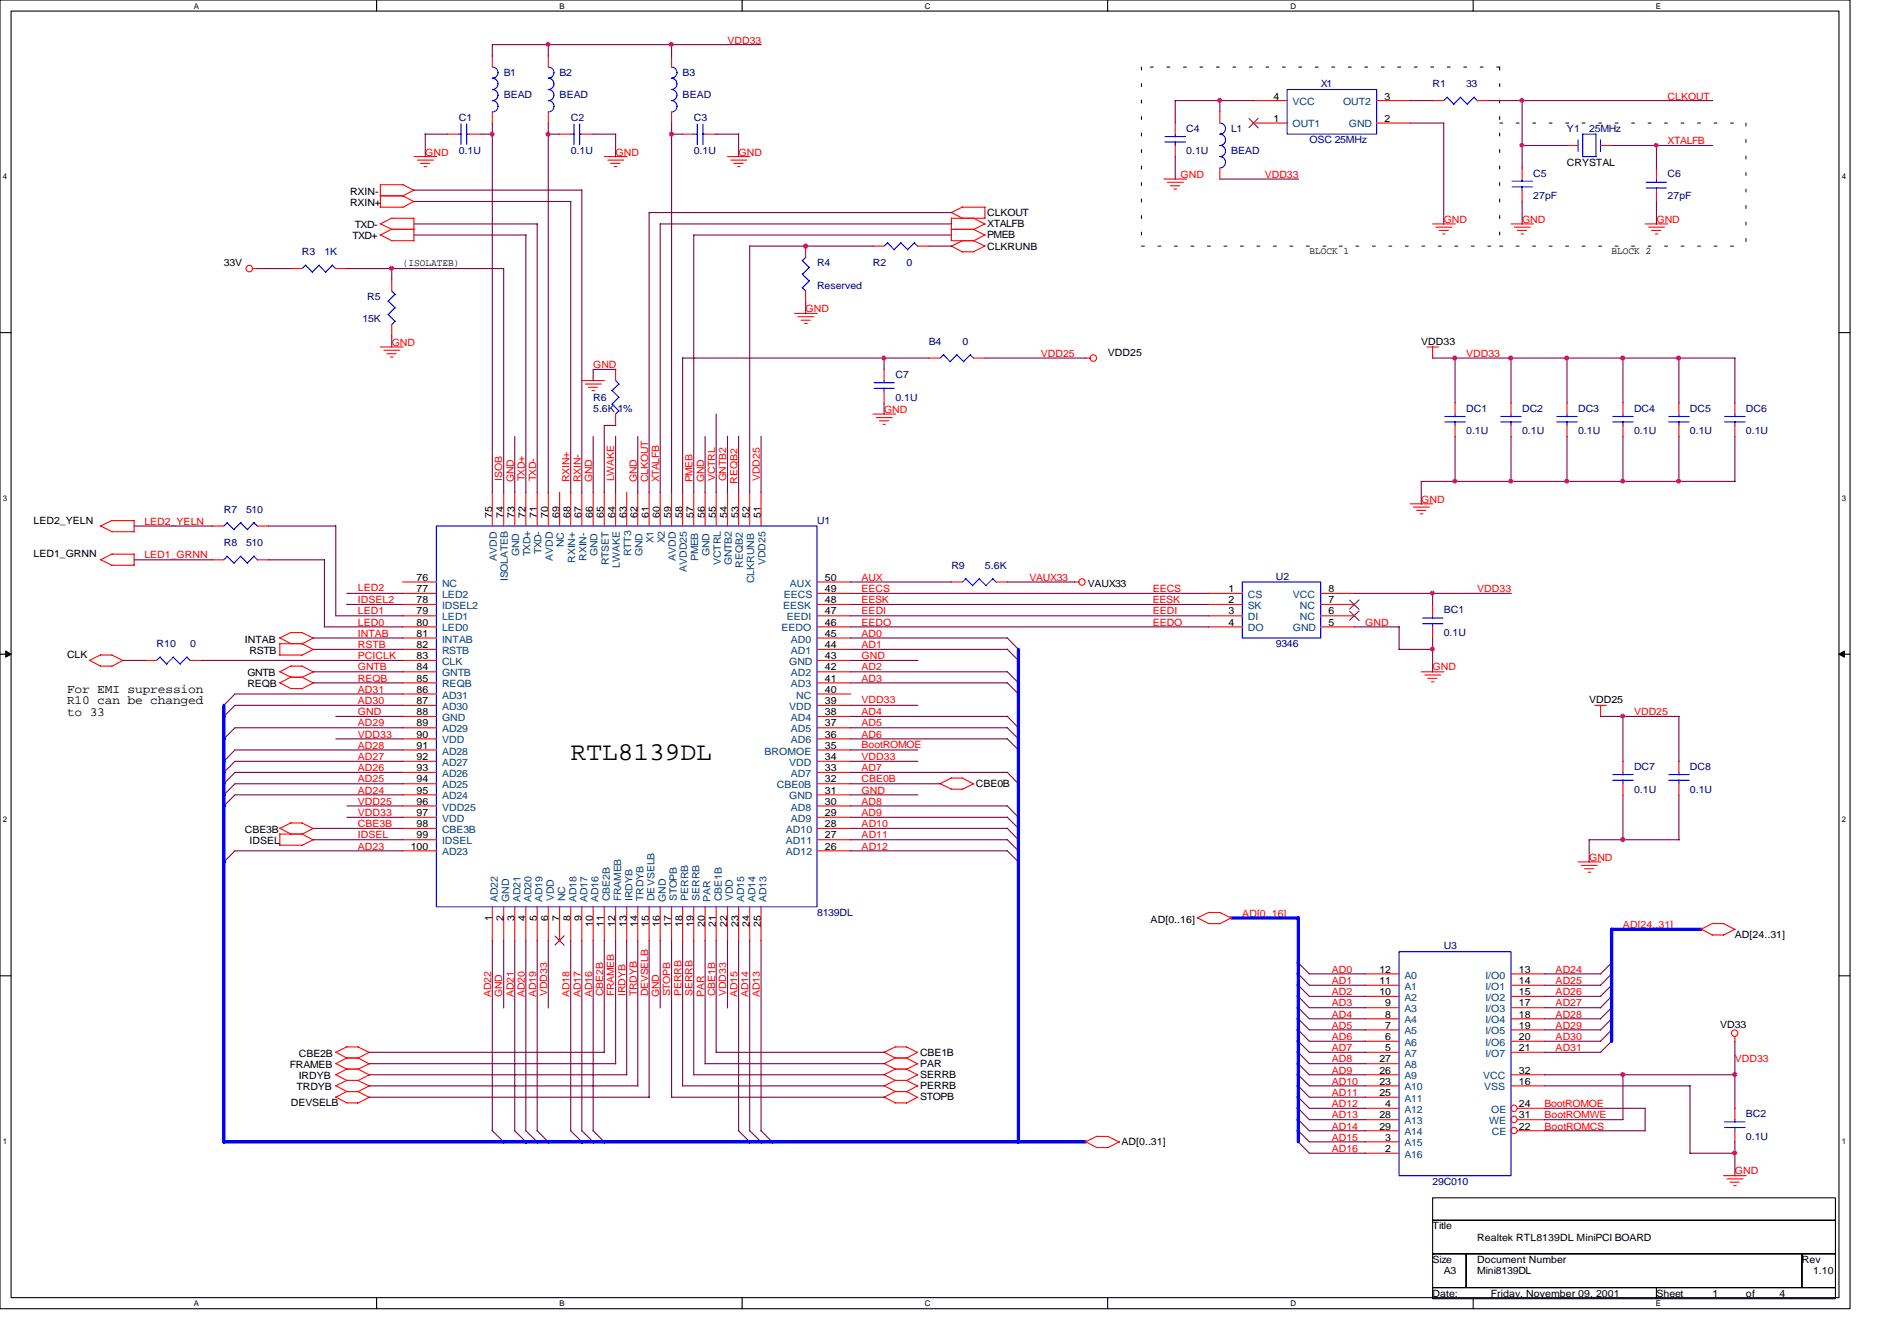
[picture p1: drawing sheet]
<svg xmlns="http://www.w3.org/2000/svg" width="297mm" height="210mm" viewBox="0 0 297 210" stroke-linecap="round" stroke-linejoin="round" font-family="sans-serif">
<path d="M0 0h289.7v204.9h-289.7zM1.7 1.7h286.3v201.4h-286.3z" fill="none" stroke="#000" stroke-width=".17"/>
<g fill="#fff">
<path d="M30.4 .2h.8v1.4h-.8z"/>
<path d="M30.4 203.3h.8v1.4h-.8z"/>
</g>
<path d="M59 0v1.7M59 203.1v1.8" fill="none" stroke="#000" stroke-width=".17"/>
<g fill="#fff">
<path d="M87.6 .2h.8v1.4h-.8z"/>
<path d="M87.6 203.3h.8v1.4h-.8z"/>
</g>
<path d="M116.2 0v1.7M116.2 203.1v1.8" fill="none" stroke="#000" stroke-width=".17"/>
<g fill="#fff">
<path d="M144.8 .2h.9v1.4h-.9z"/>
<path d="M144.8 203.3h.9v1.4h-.9z"/>
</g>
<path d="M173.4 0v1.7M173.4 203.1v1.8" fill="none" stroke="#000" stroke-width=".17"/>
<g fill="#fff">
<path d="M202.1 .2h.8v1.4h-.8z"/>
<path d="M202.1 203.3h.8v1.4h-.8z"/>
</g>
<path d="M230.7 0v1.7M230.7 203.1v1.8" fill="none" stroke="#000" stroke-width=".17"/>
<g fill="#fff">
<path d="M259.3 .2h.8v1.4h-.8z"/>
<path d="M259.3 203.3h.8v1.4h-.8z"/>
<path d="M.5 26.9h.6v1.4h-.6z"/>
<path d="M288.4 26.9h.7v1.4h-.7z"/>
<path d="M.5 77.2h.6v1.4h-.6z"/>
<path d="M288.4 77.2h.7v1.4h-.7z"/>
</g>
<path d="M0 52.1h1.7M288 52.1h1.7" fill="none" stroke="#000" stroke-width=".17"/>
<g fill="#fff">
<path d="M.5 127.6h.6v1.3h-.6z"/>
<path d="M288.4 127.6h.7v1.3h-.7z"/>
</g>
<path d="M0 102.4h1.7M288 102.4h1.7" fill="none" stroke="#000" stroke-width=".17"/>
<g fill="#000" stroke="#000" stroke-width=".16">
<path d="M.9 101.9l.8 .5-.8 .5z" fill-rule="evenodd"/>
<path d="M288 102.4l.8-.5v1z" fill-rule="evenodd"/>
</g>
<g fill="#fff">
<path d="M.5 177.9h.6v1.4h-.6z"/>
<path d="M288.4 177.9h.7v1.4h-.7z"/>
</g>
<path d="M0 152.7h1.7M288 152.7h1.7M224.3 187.5h63.1v3.5h-63.1zM224.3 191h63.1v5.3h-63.1zM224.3 196.3h5.3v5.2h-5.3zM229.6 196.3h52.6v5.2h-52.6zM282.2 196.3h5.2v5.2h-5.2zM224.3 201.5h35.1v1.8h-35.1zM259.4 201.5h28v1.8h-28z" fill="none" stroke="#000" stroke-width=".17"/>
<path d="M178.7 10.5v28.1M234.8 19.3h38.6M234.8 10.5v28.1M234.8 10.5h-56.1M273.4 19.3v19.3M178.7 38.5h56.2M234.8 38.5h38.6" fill="none" stroke="#000" stroke-width=".16" stroke-dasharray=".5 2.1"/>
<g fill="none" stroke="#f00" stroke-width=".17">
<path d="M77.1 8.7v1.8M77.1 17.5v1.8M85.9 8.7v1.8M85.9 17.5v1.8M105.2 8.7v1.8M105.2 17.5v1.8M184 19.2v1.8M191 17.5v1.8M196.2 15.7h5.3M196.2 19.3h5.3M215.6 15.7h5.3M215.6 19.3h5.3"/>
<path d="M224.3 15.7h1.8M231.3 15.7h1.8M59.5 32.4h3.6M59.5 30.6h3.6M59.5 36.7l1.8 1M59.5 35l1.8 .9M59.6 28.9h3.5M59.6 28.9v3.5M61.3 35.9h3.6M61.3 37.7h3.5M61.3 34.2h3.6M61.4 35.9l-1.8 .9"/>
<path d="M61.4 34.1l-1.8 1M63.1 28.9l1.8 .9M63.1 30.6l1.8 1M64.8 24.5h3.6M64.8 29.8l-1.8 .9M64.8 34.2v3.5M64.8 31.5l-1.8 1M65.4 25.1h2.5M65.8 25.6h1.5M66.4 26.1h.4M70.1 21h1.7M73.6 21h1.8"/>
<path d="M87.6 21h1.8M91.1 21h1.8M94.6 24.5h3.6M95.2 25.1h2.5M95.6 25.6h1.5M96.2 26.1h.4M106.8 21h1.8M110.4 21h1.8M113.9 24.5h3.5M114.4 25.1h2.5M114.9 25.6h1.5M115.5 26.1h.4"/>
<path d="M126.2 38.5v1.8M136.7 38.5h1.7M143.7 38.5h1.8M148.9 35.9h3.6M148.9 37.7h3.5M148.9 33.2l1.8 1M149 34.1v3.6M149 34.2h5.2M149 38.5l1.7 1M150.7 32.4h3.6M150.7 39.4h1.8M150.7 37.7l-1.8 .9"/>
<path d="M150.7 32.4l-1.7 .9M152.4 37.6l1.8 .9M152.4 35.9l1.9 .9M152.4 34.2l1.9 .9M154.2 36.8l-1.8 .9M154.2 32.4v1.8M154.2 35.1l-1.8 .8M154.3 38.5l-1.9 .9M182.2 28h3.6M182.8 28.5h2.5M183.3 29.1h1.4M183.8 29.6h.4"/>
<path d="M184 22.8v1.8M191 26.3v1.8M224.3 35.1h3.6M224.8 35.6h2.5M225.3 36.1h1.5M225.9 36.6h.4M236.6 35.1h3.5M237.1 35.6h2.5M237.6 36.1h1.5M238.2 36.6h.3M238.3 26.2v1.8M238.3 29.8v1.8"/>
<path d="M245.3 22.8h1.8M250.6 22.8h1.8M257.6 35.1h3.6M258.1 35.6h2.5M258.6 36.1h1.5M259.2 36.6h.4M259.4 26.2v1.8M259.4 29.8v1.8M39.6 42h.7M45.5 42h1.8M52.6 42h1.8M59.6 54.3h3.5"/>
<path d="M60.1 54.8h2.5M60.6 55.4h1.4M61.1 55.9h.5M61.3 43.8v1.8M61.3 50.8v1.8M91.1 59.6h3.6M96.4 57.8v1.8M124.4 49.1h3.6M124.9 49.6h2.5M125.4 50.1h1.5M126 50.6h.4M126.2 45.6v1.7"/>
<path d="M138.4 57.8v1.8M145.4 56h1.8M152.4 56h1.9M169.9 56h.8M223.4 54.3h1.9M224.3 54.3v1.8M77.1 77v5.3M78.9 77v5.3M80.6 77v5.3M82.3 77v5.3M84.1 77v5.3M85.9 77v5.3"/>
<path d="M87.6 77v5.3M89.4 77v5.3M91.1 77v5.3M91.7 60.1h2.4M92.1 60.6h1.5M92.7 61.1h.4M92.9 77v5.3M94.6 77v5.3M96.4 64.8v1.8M96.4 77v5.3M98.1 77v5.3M99.9 77v5.3"/>
<path d="M101.6 77v5.3M103.4 77v5.3M105.2 77v5.3M106.9 77v5.3M108.6 77v5.3M110.4 77v5.3M112.1 77v5.3M113.9 77v5.3M115.7 77v5.3M117.4 77v5.3M119.2 77v5.3M136.7 64.8h3.6"/>
<path d="M137.2 65.4h2.5M137.7 65.9h1.4M138.3 66.4h.3M138.4 61.3v1.8M220.8 78.9h3.6M221.3 79.4h2.5M221.8 79.9h1.5M227.8 63v1.8M227.8 66.6v1.8M236.6 63v1.8M236.6 66.6v1.8M245.4 63v1.8"/>
<path d="M245.4 66.6v1.8M254.1 63v1.8M254.1 66.6v1.8M262.9 63v1.8M262.9 66.6v1.8M271.7 63v1.8M271.7 66.6v1.8M15.7 82.3l1.8 .9M15.7 87.6l1.8 .9M17.5 83.2h3.5M17.5 88.5h3.5M17.5 81.5h3.5"/>
<path d="M17.5 86.7h3.5M17.6 81.4l-1.9 .9M17.6 86.7l-1.9 .9M21 81.5v1.8M21 86.7v1.8M33.2 82.3h1.9M33.2 87.6h1.9M40.3 82.3h1.8M40.3 87.6h1.8M43.8 99.8l1.8 1M45.6 99h1.7M45.6 99l-1.8 .9"/>
<path d="M47.3 99l1.8 .9M49.1 99.9l-1.9 .9M63 91.1h5.3M63 92.9h5.3M63 94.6h5.3M63 96.4h5.3M63 98.1h5.3M63 99.9h5.3M127.9 91.1h5.3M127.9 92.9h5.3M127.9 94.6h5.3M127.9 96.4h5.3"/>
<path d="M127.9 98.1h5.3M127.9 99.9h5.3M148.9 91.1h1.8M156 91.1h1.8M168.2 91.1h.8M189.2 92.9h5.3M189.2 94.6h5.3M189.2 96.4h5.3M189.2 98.1h5.3M206.8 92.9h5.3M206.8 94.6h5.3M206.8 96.4h5.3"/>
<path d="M206.8 98.1h5.3M222.4 80.4h.4M224.3 94.6v1.8M224.3 98.1v1.8M14 103.3l1.7 1M15.7 104.3h1.8M15.7 102.5h1.9M15.8 102.5l-1.8 .9M17.5 102.5l1.8 .9M19.3 103.4l-1.8 .9M22.7 103.4h1.8M29.8 103.4h1.8"/>
<path d="M43.8 102.5h3.5M43.8 106.8l1.8 1M43.8 105.1l1.8 .9M43.8 100.7v1.8M43.8 100.8h3.5M45.5 106h1.8M45.5 107.8h1.8M45.6 104.3h1.7M45.6 106l-1.8 .9M45.6 104.2l-1.8 1M47.3 100.8l1.8 .9M47.3 106l1.8 .9"/>
<path d="M47.3 104.3l1.8 .9M49.1 101.6l-1.9 1M49.1 106.9l-1.9 .9M49.1 105.2l-1.9 .8M63 105.2h5.3M63 110.4h5.3M63 103.4h5.3M63 101.6h5.3M63 106.9h5.3M63 108.6h5.3M63 112.1h5.3M63 113.9h5.3"/>
<path d="M63 115.7h5.3M63 117.4h5.3M63 119.2h5.3M127.9 105.2h5.3M127.9 110.4h5.3M127.9 103.4h5.3M127.9 101.6h5.3M127.9 106.9h5.3M127.9 108.6h5.3M127.9 112.1h5.3M127.9 113.9h5.3M127.9 115.7h5.3"/>
<path d="M127.9 117.4h5.3M127.9 119.2h5.3M222.5 105.2h3.6M223.1 105.7h2.5M223.6 106.2h1.4M224.2 106.7h.3M249.7 110.4h1.8M250.6 110.4v1.8M254.1 119.1v1.8M262.9 119.1v1.8M43.8 129.6l1.8 1M43.8 132.3h3.5"/>
<path d="M43.8 130.6h3.5M43.8 130.5v1.8M45.6 128.8h1.7M45.6 128.8l-1.8 .9M47.3 128.8l1.8 .9M47.3 130.6l1.8 .9M49.1 129.7l-1.9 .9M49.1 131.4l-1.9 .9M63 133.2h5.3M63 131.4h5.3M63 129.7h5.3M63 127.9h5.3"/>
<path d="M63 126.2h5.3M63 120.9h5.3M63 122.7h5.3M63 124.4h5.3M127.9 133.2h5.3M127.9 131.4h5.3M127.9 129.7h5.3M127.9 127.9h5.3M127.9 126.2h5.3M127.9 120.9h5.3M127.9 122.7h5.3M127.9 124.4h5.3"/>
<path d="M147.2 122.6l1.8 .9M148.9 123.5h1.8M149 121.8h1.7M149 121.8l-1.8 .9M150.7 121.8l1.8 .9M152.4 122.7l-1.7 .9M247.1 134.9h3.6M247.6 135.5h2.5M248.1 136h1.5M248.7 136.5h.4M254.1 122.7v1.8M262.9 122.7v1.8"/>
<path d="M77.1 141.9v5.3M78.9 141.9v5.3M80.6 141.9v5.3M82.3 141.9v5.3M84.1 141.9v5.3M85.9 141.9v5.3M87.6 141.9v5.3M89.4 141.9v5.3M91.1 141.9v5.3M92.9 141.9v5.3M94.6 141.9v5.3M96.4 141.9v5.3"/>
<path d="M98.1 141.9v5.3M99.9 141.9v5.3M101.6 141.9v5.3M103.4 141.9v5.3M105.2 141.9v5.3M106.9 141.9v5.3M108.6 141.9v5.3M110.4 141.9v5.3M112.1 141.9v5.3M113.9 141.9v5.3M115.7 141.9v5.3M117.4 141.9v5.3"/>
<path d="M119.2 141.9v5.3M187.5 143.6l1.8 1M189.2 144.6h1.8M189.3 142.8h1.8M189.3 142.8l-1.8 .9M191 142.8l1.8 .9M192.8 143.7l-1.8 .9M213.7 152.4h5.4M213.7 154.2h5.4M213.7 156h5.4M213.7 157.7h5.4M213.7 159.5h5.4"/>
<path d="M236.6 152.4h5.3M236.6 154.2h5.3M236.6 156h5.3M236.6 157.7h5.3M236.6 159.5h5.3M266.3 145.4l1.8 .9M268.1 146.3h1.8M268.1 144.6h1.8M268.2 144.5l-1.8 1M269.9 144.6l1.8 .9M271.7 145.5l-1.9 .9M52.5 164.7l1.8 .9"/>
<path d="M52.5 169.9l1.8 1M52.5 166.5l1.8 .8M52.5 171.7l1.8 .9M52.5 168.2l1.8 .9M54.3 169.1h1.8M54.3 170.9h1.8M54.3 167.3h1.8M54.3 165.6h1.8M54.3 172.6h1.7M54.3 163.9h1.8M54.4 163.8l-1.8 .9M54.4 169.1l-1.8 .9"/>
<path d="M54.4 165.6l-1.8 .9M54.4 170.8l-1.8 .9M54.4 167.3l-1.8 .9M56 163.9l1.9 .9M56 169.1l1.9 .9M56 165.6l1.9 .9M56 170.9l1.9 .9M56 167.3l1.9 1M57.8 164.7l-1.8 1M57.8 170l-1.8 .9M57.8 166.5l-1.8 .9M57.8 171.7l-1.8 1"/>
<path d="M57.8 168.2l-1.8 1M138.4 169.9l1.8 1M138.4 168.2l1.8 .9M138.4 171.7l1.8 .9M138.4 166.5l1.8 .8M138.4 164.7l1.8 .9M140.2 169.1h1.8M140.2 170.9h1.8M140.2 167.3h1.8M140.2 165.6h1.8M140.2 172.6h1.7M140.2 163.9h1.8"/>
<path d="M140.3 169.1l-1.9 .9M140.3 167.3l-1.9 .9M140.3 170.8l-1.9 .9M140.3 165.6l-1.9 .9M140.3 163.8l-1.9 .9M141.9 169.1l1.8 .9M141.9 167.3l1.8 1M141.9 170.9l1.8 .9M141.9 165.6l1.8 .9M141.9 163.9l1.8 .9M143.7 170l-1.8 .9M143.7 168.2l-1.8 1"/>
<path d="M143.7 171.7l-1.8 1M143.7 166.5l-1.8 .9M143.7 164.7l-1.8 1M169.9 178.7l1.8 .9M171.7 179.6h1.8M171.7 177.9h1.8M171.8 177.8l-1.8 .9M173.5 177.9l1.8 .9M175.3 178.7l-1.9 1M213.7 161.2h5.4M213.7 163h5.4M213.7 164.7h5.4"/>
<path d="M213.7 166.5h5.4M213.7 168.2h5.4M213.7 170h5.4M213.7 171.7h5.4M213.7 173.5h5.4M213.7 175.3h5.4M213.7 177h5.4M213.7 178.7h5.4M236.6 161.2h5.3M236.6 163h5.3M236.6 164.7h5.3M236.6 168.2h5.3"/>
<path d="M236.6 170h5.3M237.6 173.5h4.3M237.6 175.3h4.3M237.6 177h4.3M271.7 162.3v.7M271.7 173.4v1.9M271.7 177v1.8M213.7 180.5h5.4M269.9 184h3.5M270.4 184.5h2.5M270.9 185h1.4M271.4 185.6h.5"/>
<circle cx="39" cy="42" r=".51"/>
<circle cx="171.2" cy="56" r=".51"/>
<circle cx="169.4" cy="91.1" r=".5"/>
<circle cx="237.1" cy="173.5" r=".5"/>
<circle cx="237.1" cy="175.2" r=".5"/>
<circle cx="237.1" cy="177" r=".49"/>
<circle cx="271.6" cy="161.7" r=".51"/>
</g>
<g fill="none" stroke="#00f" stroke-width=".17">
<path d="M72.2 19.4v3.2M73.1 19.4v3.2M77.1 10.5a.87 .87 0 0 1 .9 .9 .87 .87 0 0 1-.9 .8 .89 .89 0 0 1 .9 .9 .89 .89 0 0 1-.9 .9 .87 .87 0 0 1 .9 .9 .87 .87 0 0 1-.9 .8 .89 .89 0 0 1 .9 .9 .89 .89 0 0 1-.9 .9M85.9 10.5a.87 .87 0 0 1 .8 .9 .87 .87 0 0 1-.8 .8 .89 .89 0 0 1 .8 .9 .89 .89 0 0 1-.8 .9 .87 .87 0 0 1 .8 .9 .87 .87 0 0 1-.8 .8 .89 .89 0 0 1 .8 .9 .89 .89 0 0 1-.8 .9M89.9 19.4v3.2M90.8 19.4v3.2M105.2 10.5a.87 .87 0 0 1 .8 .9 .87 .87 0 0 1-.8 .8 .89 .89 0 0 1 .8 .9 .89 .89 0 0 1-.8 .9 .87 .87 0 0 1 .8 .9 .87 .87 0 0 1-.8 .8 .89 .89 0 0 1 .8 .9 .89 .89 0 0 1-.8 .9M109.2 19.4v3.2M110.1 19.4v3.2M191 19.3a.87 .87 0 0 1 .9 .8 .87 .87 0 0 1-.9 .9 .89 .89 0 0 1 .9 .9 .89 .89 0 0 1-.9 .9 .87 .87 0 0 1 .9 .8 .87 .87 0 0 1-.9 .9 .89 .89 0 0 1 .9 .9 .89 .89 0 0 1-.9 .9M201.5 14h14.1v7h-14.1zM226.6 15.2l1.1 1.1"/>
<path d="M226.7 15.2l-.6 .5M228.7 15.2l1.1 1.1M228.7 15.2l-1.1 1.1M230.8 15.2l.6 .6M230.8 15.2l-1.1 1.1M71.8 21h.4M73 21h.6M89.4 21h.5M90.7 21h.4M108.6 21h.6M110 21h.4M139 38l1 1.1"/>
<path d="M139 38l-.6 .5M141.1 38l1.1 1.1M141.1 38l-1.1 1.1M143.2 38l.5 .6M143.2 38l-1.1 1.1M182.4 22.2h3.2M182.4 21.4h3.2M184 21v.4M184 22.2v.6M236.8 29.3h3.1M236.8 28.4h3.1M238.3 28v.4"/>
<path d="M238.3 29.2v.6M247.1 21.9v1.8M247.8 21h2.1M247.8 21v3.6M247.8 24.5h2.1M249.9 21v3.5M250.6 21.9v1.8M257.8 28.5h3.1M257.8 29.4h3.1M259.4 28v.6M259.4 29.4v.4M47.8 41.5l1.1 1.1"/>
<path d="M47.9 41.5l-.6 .5M50 41.5l1 1.1M50 41.5l-1.1 1.1M52 41.5l.6 .6M52.1 41.5l-1.1 1.1M60.8 47.1l1.1 1.1M60.8 49.2l1.1 1.1M61.3 45.6l.6 .5M61.8 46.1l-1.1 1.1M61.8 48.2l-1.1 1.1M61.8 50.3l-.5 .5M96.4 59.6l.5 .6"/>
<path d="M125.6 45l.6 .6M125.6 42.9l1.1 1.1M125.6 40.8l1.1 1.1M126.2 40.3l-.6 .5M126.7 43.9l-1.1 1.1M126.7 41.8l-1.1 1.1M136.9 59.9h3.1M138.4 59.6v.3M147.7 55.5l1.1 1.1M147.8 55.5l-.6 .5M149.8 55.5l1.1 1.1M149.9 55.5l-1.1 1.1"/>
<path d="M151.9 55.5l.6 .6M152 55.5l-1.1 1.1M95.8 61.1l1.1 1.1M95.8 63.2l1.1 1.1M96.9 60.1l-1.1 1.1M96.9 62.2l-1.1 1.1M96.9 64.3l-.5 .6M136.9 60.8h3.1M138.4 60.7v.6M226.2 66h3.2M226.2 65.2h3.2M227.8 64.8v.4"/>
<path d="M227.8 66v.6M235 66h3.2M235 65.2h3.2M236.6 64.8v.4M236.6 66v.6M243.8 66h3.2M243.8 65.2h3.2M245.4 64.8v.4M245.4 66v.6M252.5 66h3.2M252.5 65.2h3.2M254.1 64.8v.4"/>
<path d="M254.1 66v.6M261.3 66h3.2M261.3 65.2h3.2M262.9 64.8v.4M262.9 66v.6M270 66h3.3M270 65.2h3.3M271.7 64.8v.4M271.7 66v.6M35.6 81.8l1.1 1.1M35.6 87.1l1.1 1.1M35.6 81.8l-.5 .5"/>
<path d="M35.6 87l-.5 .6M37.7 81.8l1.1 1.1M37.7 87.1l1.1 1.1M37.7 81.8l-1.1 1.1M37.7 87l-1.1 1.1M39.8 81.8l.5 .6M39.8 87.1l.5 .6M39.8 81.8l-1.1 1.1M39.8 87l-1.1 1.1M68.3 82.3h59.6v59.6h-59.6zM151.2 90.6l1.1 1.1M151.3 90.6l-.6 .5"/>
<path d="M153.3 90.6l1.1 1.1M153.4 90.6l-1.1 1.1M155.4 90.6l.6 .5M155.5 90.6l-1.1 1.1M194.5 91.1h12.3v8.8h-12.3zM222.8 97.6h3.1M222.8 96.7h3.1M224.3 96.4v.4M224.3 97.6v.5M25.1 102.9l1 1.1M25.1 102.8l-.6 .6M27.1 102.9l1.1 1.1"/>
<path d="M27.2 102.8l-1.1 1.1M29.3 102.9l.5 .5M29.3 102.8l-1.1 1.1M252.5 122.1h3.2M252.5 121.2h3.2M254.1 120.9v.4M254.1 122.1v.6M261.3 122.1h3.2M261.3 121.2h3.2M262.9 120.9v.4M262.9 122.1v.6M219.1 149h17.5v35h-17.5z"/>
<path d="M270 176.5h3.3M270 175.6h3.3M271.7 175.3v.3M271.7 176.4v.6"/>
</g>
<path d="M195.6 18.5l1.4 1.5M197 18.5l-1.4 1.5M211.3 93.9l1.5 1.5M211.3 95.7l1.5 1.4M212.8 93.9l-1.5 1.4M212.8 95.6l-1.5 1.5M86.9 146.5l1.4 1.5M88.3 146.5l-1.4 1.4" fill="none" stroke="#804000" stroke-width=".17"/>
<g fill="none" stroke="#800040" stroke-width=".17">
<path d="M77.1 19.3v57.8M85.9 7v1.8M85.9 19.3v57.8M105.2 7v1.8M105.2 19.3v57.8M119.2 7h-42.1v1.8M184 15.7h12.3M184 15.7v3.6M191 15.7v1.8M220.8 15.7h3.6M220.8 19.3h5.3M226.1 19.3v15.8"/>
<path d="M233.1 15.7h35.1M238.3 15.7v10.6M64.8 36.8h17.6M64.8 35.1h19.4M64.8 31.5h24.6M64.8 29.8h26.3M66.5 21h3.6M66.6 21v3.5M75.4 21h1.7M82.3 36.8v40.3M84.1 35.1v42M85.8 21h1.8"/>
<path d="M89.4 31.5v45.6M91.1 29.8v47.3M92.9 21h3.5M96.4 21v3.6M105.1 21h1.8M112.1 21h3.6M115.7 21v3.5M117.3 38.5h19.4M117.4 38.5v38.6M145.5 38.5h3.5M149 36.8h-40.4v40.3M149 33.3h-47.4v43.8"/>
<path d="M149 35.1h-45.6v42M184 24.5v3.6M191 28h12.3M238.3 22.8h7.1M238.3 31.5v3.6M252.3 22.8h15.9M259.4 22.8v3.5M259.4 31.5v3.6M40.3 42h5.3M54.3 42h24.6v35.1M61.3 42v1.9M61.3 52.5v1.8"/>
<path d="M96.4 57.8h-3.5v1.8M106.9 56h38.6M106.9 56v21.1M126.2 47.3v1.8M138.4 56v1.8M154.2 56h15.8M224.3 56h47.4M227.8 56v7.1M236.6 56v7.1M245.4 56v7.1M254.1 56v7.1M262.9 56v7.1"/>
<path d="M271.7 56v7.1M80.6 68.3v8.8M92.9 68.3v8.8M96.4 68.3v8.8M96.4 66.6h-1.8v10.5M99.9 68.3v8.8M110.4 68.3v8.8M112.1 64.8v12.3M113.9 68.3v8.8M115.7 68.3v8.8M119.2 68.3v8.8M138.4 63.1v1.8"/>
<path d="M227.8 68.3v7.1M236.6 68.3v7.1M245.4 68.3v7.1M254.1 68.3v7.1M262.9 68.3v7.1M271.7 68.3v7.1M271.7 75.4h-49.2v3.5M21 82.3h12.3M21 87.6h12.3M42 82.3h10.6M42 87.6h8.8M49.1 99.9h14"/>
<path d="M50.8 87.6v10.5h12.3M52.6 82.3v14.1h10.5M54.3 94.6h8.8M54.3 92.9h8.8M133.2 92.9h56.1M133.2 99.9h24.6M133.2 98.1h56.1M133.2 94.6h56.1M133.2 91.1h15.8M133.2 96.4h56.1M157.7 99.8l1.8 1.8M157.7 91.1h10.6"/>
<path d="M212 92.9h24.6M212 98.1h7.1M219.1 98.1v3.6M224.3 92.9v1.8M224.3 99.9v5.3M19.3 103.4h3.5M31.5 103.4h31.6M49.1 101.6h14M49.1 105.2h14M49.1 106.9h14M52.6 115.7h10.5M52.6 112.1h10.5"/>
<path d="M63.1 117.4h-26.3l-1.8 1.8M63.1 113.9h-26.3l-1.8 1.8M63.1 119.2h-26.3l-1.8 1.7M63.1 110.4h-26.3l-1.8 1.8M63.1 108.6h-26.3l-1.8 1.8M133.2 101.6h24.6M133.2 110.4h10.5M133.2 115.7h24.6M133.2 103.4h10.5M133.2 105.2h24.6M133.2 112.1h24.6M133.2 106.9h24.6"/>
<path d="M133.2 117.4h10.5M133.2 119.2h10.5M133.2 113.9h24.6M157.7 105.1l1.8 1.8M157.7 106.8l1.8 1.8M157.7 113.9l1.8 1.8M157.7 115.6l1.8 1.8M157.7 101.6l1.8 1.8M157.7 112.1l1.8 1.8M219.1 101.6h5.3M250.6 112.1h12.3M254.1 112.1v7.1"/>
<path d="M262.9 112.1v7.1M36.7 133.2h26.4M36.8 133.2l-1.8 1.8M49 129.7h14.1M49 131.4h14.1M54.3 127.9h8.8M54.3 126.2h8.8M63.1 124.4h-26.3l-1.8 1.8M63.1 122.7h-26.3l-1.8 1.8M63.1 120.9h-26.3l-1.8 1.8M133.1 129.7h24.6M133.1 127.9h24.6"/>
<path d="M133.1 131.4h24.6M133.1 126.2h24.6M133.1 133.2h24.6M133.2 122.7h14M133.2 124.4h10.5M133.2 120.9h24.6M157.7 133.1l1.8 1.8M157.7 126.1l1.8 1.8M157.7 127.9l1.8 1.8M157.7 129.6l1.8 1.8M157.7 120.9l1.8 1.8M157.7 131.4l1.8 1.8"/>
<path d="M254.1 124.4v7.1M262.9 124.4v7.1M262.9 131.4h-14.1v3.6M77.1 147.2v29.8M78.9 147.2v10.6M80.6 147.2v29.8M82.3 147.2v29.8M84.1 147.2v29.8M85.9 147.2v10.6M89.4 147.2v29.8M91.1 147.2v29.8M92.9 147.2v29.8"/>
<path d="M94.6 147.2v17.6M96.4 147.2v19.3M98.1 147.2v21.1M99.9 147.2v22.8M101.6 147.2v24.6M103.4 147.2v10.6M105.2 147.2v24.6M106.9 147.2v22.8M108.6 147.2v21.1M110.4 147.2v19.3M112.1 147.2v17.6M113.9 147.2v10.6"/>
<path d="M115.7 147.2v29.8M117.4 147.2v29.8M119.2 147.2v29.8M203.2 150.7l1.8 1.7M203.2 157.7l1.8 1.8h8.8M203.2 154.2l1.8 1.8h8.8M203.2 152.4l1.8 1.8h8.8M203.2 159.4l1.8 1.8h8.8M203.2 155.9l1.8 1.8h8.8M205 152.4h8.8M241.9 154.2h8.8M241.9 157.7h8.8"/>
<path d="M241.9 159.5h8.8M241.9 156h8.8M241.9 152.4h8.8M252.3 150.7l-1.7 1.8M252.3 154.2l-1.7 1.8M252.3 156l-1.7 1.8M252.3 157.7l-1.7 1.8M252.3 152.4l-1.7 1.9M252.3 159.5l-1.7 1.7M57.8 170h42.1M57.8 168.2h40.4M57.8 164.7h36.9"/>
<path d="M57.8 171.7h43.9M57.8 166.5h38.6M77 177l1.9 1.7M80.6 177l1.7 1.7M82.3 177l1.8 1.7M84.1 177l1.8 1.7M89.3 177l1.8 1.7M91.1 177l1.8 1.7M92.8 177l1.8 1.7M105.2 171.7h33.3M106.9 170h31.6M108.6 168.2h29.9"/>
<path d="M110.4 166.5h28.1M112.1 164.7h26.4M115.6 177l1.8 1.7M117.3 177l1.9 1.7M119.1 177l1.8 1.7M203.2 169.9l1.8 1.8h8.8M203.2 166.5l1.8 1.7M203.2 164.7l1.8 1.8h8.8M203.2 162.9l1.8 1.8h8.8M203.2 177l1.8 1.7h8.8M203.2 171.7l1.8 1.8h8.8M203.2 161.2l1.8 1.8h8.8"/>
<path d="M203.2 173.4l1.8 1.9h8.8M203.2 168.2l1.8 1.8h8.8M203.2 178.7l1.8 1.8h8.8M203.2 175.2l1.8 1.8h8.8M205 168.2h8.8M241.9 170h22.8M241.9 168.2h29.8M241.9 164.7h8.8M241.9 161.2h8.8M241.9 177h15.7M241.9 163h8.8M241.9 173.5h15.7"/>
<path d="M252.3 161.2l-1.7 1.8M252.3 163l-1.7 1.8M254.1 168.2v7.1h-12.3M257.6 173.5v3.5M264.6 170v10.6M271.7 163v10.5M271.7 178.7v5.4M264.6 180.5h7.1"/>
</g>
<path d="M35.1 110.4v68.4M159.5 101.6v77.2M192.7 143.7h10.6M203.3 143.6v35.1M266.4 145.5h-14.1v17.5M35.1 178.7h134.9" fill="none" stroke="#00f" stroke-width=".51"/>
<g fill="#f0f" stroke="#f0f" stroke-width=".17">
<circle cx="85.8" cy="21" r=".33"/>
<circle cx="138.4" cy="56" r=".33"/>
<circle cx="105.1" cy="21" r=".34"/>
<circle cx="77" cy="21" r=".33"/>
<circle cx="238.3" cy="15.7" r=".32"/>
<circle cx="238.3" cy="22.7" r=".32"/>
<circle cx="259.3" cy="22.7" r=".32"/>
<circle cx="191" cy="15.7" r=".32"/>
<circle cx="61.3" cy="42" r=".33"/>
<circle cx="85.8" cy="6.9" r=".32"/>
<circle cx="105.1" cy="6.9" r=".33"/>
<circle cx="224.3" cy="92.8" r=".32"/>
<circle cx="254.1" cy="168.2" r=".33"/>
<circle cx="271.6" cy="168.2" r=".33"/>
<circle cx="224.3" cy="101.6" r=".32"/>
<circle cx="271.6" cy="180.5" r=".33"/>
<circle cx="254.1" cy="112.1" r=".33"/>
<circle cx="254.1" cy="131.4" r=".34"/>
<circle cx="262.8" cy="56" r=".34"/>
<circle cx="227.8" cy="56" r=".34"/>
<circle cx="245.3" cy="56" r=".34"/>
<circle cx="236.6" cy="56" r=".34"/>
<circle cx="254.1" cy="56" r=".34"/>
<circle cx="227.8" cy="75.3" r=".33"/>
<circle cx="262.9" cy="75.3" r=".33"/>
<circle cx="254.1" cy="75.3" r=".33"/>
<circle cx="245.3" cy="75.3" r=".33"/>
<circle cx="236.6" cy="75.3" r=".33"/>
<circle cx="126.2" cy="38.5" r=".34"/>
</g>
<text font-size="4" x="89.4" y="119">RTL8139DL</text>
<g font-size="1.9">
<text x="10.5" y="112">to 33</text>
<text x="10.5" y="108.5">For EMI supression</text>
<text x="10.5" y="110.2">R10 can be changed</text>
</g>
<g font-size="1.6" fill="#000080">
<text x="78.9" y="11.9">B1</text>
<text x="87.6" y="11.9">B2</text>
<text x="106.9" y="11.9">B3</text>
<text x="78.9" y="15.4">BEAD</text>
<text x="87.6" y="15.4">BEAD</text>
<text x="106.9" y="15.4">BEAD</text>
<text x="206.8" y="13.6">X1</text>
<text x="224.3" y="13.6">R1</text>
<text x="229.6" y="13.6">33</text>
<text x="71.8" y="18.9">C1</text>
<text x="89.4" y="18.9">C2</text>
<text x="108.6" y="18.9">C3</text>
<text x="185.8" y="20.7">C4</text>
<text x="192.8" y="20.7">L1</text>
<text x="205" y="22.4">OSC 25MHz</text>
<text x="245.4" y="20.7">Y1</text>
<text x="248.8" y="20.7">25MHz</text>
<text x="71.8" y="24.2">0.1U</text>
<text x="89.4" y="24.2">0.1U</text>
<text x="108.6" y="24.2">0.1U</text>
<text x="185.8" y="24.2">0.1U</text>
<text x="192.8" y="24.2">BEAD</text>
<text x="240.1" y="27.7">C5</text>
<text x="261.1" y="27.7">C6</text>
<text x="240.1" y="31.2">27pF</text>
<text x="261.1" y="31.2">27pF</text>
<text x="47.3" y="39.9">R3</text>
<text x="50.8" y="39.9">1K</text>
<text x="127.9" y="41.7">R4</text>
<text x="136.7" y="41.7">R2</text>
<text x="141.9" y="41.7">0</text>
<text x="57.5" y="46.9">R5</text>
<text x="127.9" y="45.2">Reserved</text>
<text x="56.8" y="50.5">15K</text>
<text x="145.5" y="54">B4</text>
<text x="150.7" y="54">0</text>
<text x="140.2" y="59.2">C7</text>
<text x="92.9" y="62.7">R6</text>
<text x="92.9" y="64.5">5.6K 1%</text>
<text x="140.2" y="62.7">0.1U</text>
<text x="229.6" y="64.5">DC1</text>
<text x="238.3" y="64.5">DC2</text>
<text x="247.1" y="64.5">DC3</text>
<text x="255.9" y="64.5">DC4</text>
<text x="264.6" y="64.5">DC5</text>
<text x="273.4" y="64.5">DC6</text>
<text x="229.6" y="68">0.1U</text>
<text x="238.3" y="68">0.1U</text>
<text x="247.1" y="68">0.1U</text>
<text x="255.9" y="68">0.1U</text>
<text x="264.6" y="68">0.1U</text>
<text x="273.4" y="68">0.1U</text>
<text x="35.1" y="80.3">R7</text>
<text x="38.5" y="80.3">510</text>
<text x="127.9" y="82">U1</text>
<text x="35.1" y="85.5">R8</text>
<text x="38.5" y="85.5">510</text>
<text x="149" y="89">R9</text>
<text x="154.2" y="89">5.6K</text>
<text x="199.8" y="90.8">U2</text>
<text x="24.5" y="101.3">R10</text>
<text x="29.8" y="101.3">0</text>
<text x="199.8" y="101.3">9346</text>
<text x="226.1" y="96">BC1</text>
<text x="226.1" y="99.5">0.1U</text>
<text x="255.9" y="120.6">DC7</text>
<text x="255.9" y="124.1">0.1U</text>
<text x="264.6" y="120.6">DC8</text>
<text x="264.6" y="124.1">0.1U</text>
<text x="127.9" y="143.3">8139DL</text>
<text x="226.1" y="148.6">U3</text>
<text x="273.4" y="174.9">BC2</text>
<text x="273.4" y="178.4">0.1U</text>
<text x="224.3" y="185.4">29C010</text>
</g>
<g font-size="1.6" fill="#f00">
<text x="113.9" y="6.8">VDD33</text>
<text x="261.1" y="15.6">CLKOUT</text>
<text x="261.1" y="22.6">XTALFB</text>
<text x="66.6" y="24.3">GND</text>
<text x="96.4" y="24.3">GND</text>
<text x="115.7" y="24.3">GND</text>
<text x="184.9" y="27.9">GND</text>
<text x="198" y="27.9">VDD33</text>
<text x="226.1" y="34.8">GND</text>
<text x="238.3" y="34.8">GND</text>
<text x="259.4" y="34.8">GND</text>
<text x="126.2" y="48.9">GND</text>
<text x="61.3" y="54.1">GND</text>
<text x="92.9" y="57.7">GND</text>
<text x="163" y="55.9">VDD25</text>
<text x="229.6" y="55.9">VDD33</text>
<text x="138.4" y="64.6">GND</text>
<text x="78.7" y="75.4" transform="rotate(-90 78.7 75.4)">ISOB</text>
<text x="80.4" y="75.5" transform="rotate(-90 80.4 75.5)">GND</text>
<text x="82.2" y="75.4" transform="rotate(-90 82.2 75.4)">TXD+</text>
<text x="83.9" y="75.4" transform="rotate(-90 83.9 75.4)">TXD-</text>
<text x="89.2" y="75.5" transform="rotate(-90 89.2 75.5)">RXIN+</text>
<text x="90.9" y="75.5" transform="rotate(-90 90.9 75.5)">RXIN-</text>
<text x="92.7" y="75.5" transform="rotate(-90 92.7 75.5)">GND</text>
<text x="96.2" y="75.4" transform="rotate(-90 96.2 75.4)">LWAKE</text>
<text x="99.7" y="75.5" transform="rotate(-90 99.7 75.5)">GND</text>
<text x="101.5" y="75.5" transform="rotate(-90 101.5 75.5)">CLKOUT</text>
<text x="103.2" y="75.5" transform="rotate(-90 103.2 75.5)">XTALFB</text>
<text x="108.5" y="75.5" transform="rotate(-90 108.5 75.5)">PMEB</text>
<text x="110.2" y="75.5" transform="rotate(-90 110.2 75.5)">GND</text>
<text x="112" y="75.4" transform="rotate(-90 112 75.4)">VCTRL</text>
<text x="113.7" y="75.4" transform="rotate(-90 113.7 75.4)">GNTB2</text>
<text x="115.5" y="75.7" transform="rotate(-90 115.5 75.7)">REQB2</text>
<text x="119" y="75.4" transform="rotate(-90 119 75.4)">VDD25</text>
<text x="22.6" y="82.2">LED2_YELN</text>
<text x="222.5" y="78.7">GND</text>
<text x="22.6" y="87.4">LED1_GRNN</text>
<text x="56" y="92.5">LED2</text>
<text x="56" y="94.4">IDSEL2</text>
<text x="134.9" y="94.4">EESK</text>
<text x="134.9" y="92.7">EECS</text>
<text x="134.9" y="90.9">AUX</text>
<text x="161.2" y="90.9">VAUX33</text>
<text x="180.5" y="94.4">EESK</text>
<text x="180.5" y="92.7">EECS</text>
<text x="231.3" y="92.7">VDD33</text>
<text x="56" y="99.7">INTAB</text>
<text x="56" y="98">LED0</text>
<text x="56" y="96.2">LED1</text>
<text x="56" y="101.5">RSTB</text>
<text x="134.9" y="98">EEDO</text>
<text x="134.9" y="96.2">EEDI</text>
<text x="134.9" y="101.5">AD1</text>
<text x="134.9" y="99.7">AD0</text>
<text x="180.5" y="98">EEDO</text>
<text x="180.5" y="96.2">EEDI</text>
<text x="213.8" y="98">GND</text>
<text x="56" y="104.9">GNTB</text>
<text x="56" y="106.7">REQB</text>
<text x="56" y="103.2">PCICLK</text>
<text x="134.9" y="103.2">GND</text>
<text x="134.9" y="106.7">AD3</text>
<text x="134.9" y="104.9">AD2</text>
<text x="224.3" y="104.9">GND</text>
<text x="56" y="112">GND</text>
<text x="56" y="110.2">AD30</text>
<text x="56" y="108.5">AD31</text>
<text x="56" y="113.7">AD29</text>
<text x="134.9" y="112">AD4</text>
<text x="134.9" y="110">VDD33</text>
<text x="134.9" y="113.7">AD5</text>
<text x="255.9" y="112">VDD25</text>
<text x="56" y="117.2">AD28</text>
<text x="56" y="119">AD27</text>
<text x="56" y="115.5">VDD33</text>
<text x="134.9" y="115.5">AD6</text>
<text x="134.9" y="117.1">BootROMOE</text>
<text x="134.9" y="119">VDD33</text>
<text x="56" y="126">VDD25</text>
<text x="56" y="120.7">AD26</text>
<text x="56" y="124.2">AD24</text>
<text x="56" y="122.5">AD25</text>
<text x="134.9" y="124.2">GND</text>
<text x="134.9" y="122.5">CBE0B</text>
<text x="134.9" y="126">AD8</text>
<text x="134.9" y="120.7">AD7</text>
<text x="56" y="131.2">IDSEL</text>
<text x="56" y="129.5">CBE3B</text>
<text x="56" y="127.8">VDD33</text>
<text x="134.9" y="127.8">AD9</text>
<text x="134.9" y="131.2">AD11</text>
<text x="134.9" y="129.5">AD10</text>
<text x="56" y="133">AD23</text>
<text x="134.9" y="133">AD12</text>
<text x="248.8" y="134.7">GND</text>
<text x="194.5" y="143.5">AD[0..16]</text>
<text x="254.1" y="145.3">AD[24..31]</text>
<text x="85.7" y="156" transform="rotate(-90 85.7 156)">VDD33</text>
<text x="94.4" y="156" transform="rotate(-90 94.4 156)">CBE2B</text>
<text x="96.2" y="156" transform="rotate(-90 96.2 156)">FRAMEB</text>
<text x="98" y="156" transform="rotate(-90 98 156)">IRDYB</text>
<text x="99.7" y="156" transform="rotate(-90 99.7 156)">TRDYB</text>
<text x="101.5" y="156" transform="rotate(-90 101.5 156)">DEVSELB</text>
<text x="104.9" y="156" transform="rotate(-90 104.9 156)">STOPB</text>
<text x="106.7" y="156" transform="rotate(-90 106.7 156)">PERRB</text>
<text x="108.5" y="156" transform="rotate(-90 108.5 156)">SERRB</text>
<text x="112" y="156" transform="rotate(-90 112 156)">CBE1B</text>
<text x="113.7" y="156" transform="rotate(-90 113.7 156)">VDD33</text>
<text x="208.5" y="155.8">AD2</text>
<text x="208.5" y="154.1">AD1</text>
<text x="208.5" y="152.3">AD0</text>
<text x="243.6" y="154.1">AD25</text>
<text x="243.6" y="155.8">AD26</text>
<text x="243.6" y="152.3">AD24</text>
<text x="76.9" y="156.1" transform="rotate(-90 76.9 156.1)">AD22</text>
<text x="78.7" y="156.1" transform="rotate(-90 78.7 156.1)">GND</text>
<text x="80.4" y="156.1" transform="rotate(-90 80.4 156.1)">AD21</text>
<text x="82.2" y="156.1" transform="rotate(-90 82.2 156.1)">AD20</text>
<text x="83.9" y="156.1" transform="rotate(-90 83.9 156.1)">AD19</text>
<text x="89.2" y="156.1" transform="rotate(-90 89.2 156.1)">AD18</text>
<text x="90.9" y="156.1" transform="rotate(-90 90.9 156.1)">AD17</text>
<text x="92.7" y="156.1" transform="rotate(-90 92.7 156.1)">AD16</text>
<text x="103.2" y="156.1" transform="rotate(-90 103.2 156.1)">GND</text>
<text x="110.2" y="156.1" transform="rotate(-90 110.2 156.1)">PAR</text>
<text x="115.5" y="156.1" transform="rotate(-90 115.5 156.1)">AD15</text>
<text x="117.2" y="156.1" transform="rotate(-90 117.2 156.1)">AD14</text>
<text x="119" y="156.1" transform="rotate(-90 119 156.1)">AD13</text>
<text x="208.5" y="159.3">AD4</text>
<text x="208.5" y="157.5">AD3</text>
<text x="208.5" y="161">AD5</text>
<text x="243.6" y="157.5">AD27</text>
<text x="243.6" y="161">AD29</text>
<text x="243.6" y="159.3">AD28</text>
<text x="208.5" y="166.3">AD8</text>
<text x="208.5" y="162.8">AD6</text>
<text x="208.5" y="164.5">AD7</text>
<text x="243.6" y="164.5">AD31</text>
<text x="243.6" y="162.8">AD30</text>
<text x="271.7" y="166.3">VDD33</text>
<text x="208.5" y="169.8">AD10</text>
<text x="208.5" y="168.1">AD9</text>
<text x="208.5" y="171.6">AD11</text>
<text x="208.5" y="173.3">AD12</text>
<text x="241.9" y="173.3">BootROMOE</text>
<text x="208.5" y="176.8">AD14</text>
<text x="208.5" y="178.6">AD15</text>
<text x="208.5" y="175">AD13</text>
<text x="241.9" y="175">BootROMWE</text>
<text x="241.9" y="176.8">BootROMCS</text>
<text x="208.5" y="180.3">AD16</text>
<text x="271.7" y="183.8">GND</text>
</g>
<g font-size="1.6">
<text x="199.4" y="15.6">4</text>
<text x="216.8" y="15.6">3</text>
<text x="199.4" y="19.1">1</text>
<text x="216.8" y="19.1">2</text>
<text x="245.4" y="25.9">CRYSTAL</text>
<text x="54.8" y="30.5">RXIN-</text>
<text x="54.8" y="32.2">RXIN+</text>
<text x="55.5" y="35.7">TXD-</text>
<text x="154.6" y="33.8">CLKOUT</text>
<text x="154.6" y="35.6">XTALFB</text>
<text x="35.1" y="41.7">33V</text>
<text x="55.2" y="37.5">TXD+</text>
<text x="63.1" y="41.6">(ISOLATEB)</text>
<text x="154.6" y="37.3">PMEB</text>
<text x="154.6" y="39.1">CLKRUNB</text>
<text x="205" y="39.8">BLOCK 1</text>
<text x="252.3" y="39.8">BLOCK 2</text>
<text x="222.5" y="54">VDD33</text>
<text x="173.5" y="55.7">VDD25</text>
<text x="5.2" y="82">LED2_YELN</text>
<text x="77" y="81.1" transform="rotate(-90 77 81.1)">75</text>
<text x="78.8" y="81.1" transform="rotate(-90 78.8 81.1)">74</text>
<text x="80.6" y="81.1" transform="rotate(-90 80.6 81.1)">73</text>
<text x="82.3" y="81.1" transform="rotate(-90 82.3 81.1)">72</text>
<text x="84.1" y="81.1" transform="rotate(-90 84.1 81.1)">71</text>
<text x="85.8" y="81.1" transform="rotate(-90 85.8 81.1)">70</text>
<text x="87.6" y="81.1" transform="rotate(-90 87.6 81.1)">69</text>
<text x="89.3" y="81.1" transform="rotate(-90 89.3 81.1)">68</text>
<text x="91.1" y="81.1" transform="rotate(-90 91.1 81.1)">67</text>
<text x="92.8" y="81.1" transform="rotate(-90 92.8 81.1)">66</text>
<text x="94.6" y="81.1" transform="rotate(-90 94.6 81.1)">65</text>
<text x="96.4" y="81.1" transform="rotate(-90 96.4 81.1)">64</text>
<text x="98.1" y="81.1" transform="rotate(-90 98.1 81.1)">63</text>
<text x="99.8" y="81.1" transform="rotate(-90 99.8 81.1)">62</text>
<text x="101.6" y="81.1" transform="rotate(-90 101.6 81.1)">61</text>
<text x="103.3" y="81.1" transform="rotate(-90 103.3 81.1)">60</text>
<text x="105.1" y="81.1" transform="rotate(-90 105.1 81.1)">59</text>
<text x="106.8" y="81.1" transform="rotate(-90 106.8 81.1)">58</text>
<text x="108.6" y="81.1" transform="rotate(-90 108.6 81.1)">57</text>
<text x="110.4" y="81.1" transform="rotate(-90 110.4 81.1)">56</text>
<text x="112.1" y="81.1" transform="rotate(-90 112.1 81.1)">55</text>
<text x="113.9" y="81.1" transform="rotate(-90 113.9 81.1)">54</text>
<text x="115.6" y="81.1" transform="rotate(-90 115.6 81.1)">53</text>
<text x="117.3" y="81.1" transform="rotate(-90 117.3 81.1)">52</text>
<text x="119.1" y="81.1" transform="rotate(-90 119.1 81.1)">51</text>
<text x="5.2" y="87.2">LED1_GRNN</text>
<text x="65.2" y="94.4">78</text>
<text x="65.2" y="92.7">77</text>
<text x="65.2" y="90.9">76</text>
<text x="129.2" y="92.7">49</text>
<text x="129.2" y="94.4">48</text>
<text x="129.2" y="90.9">50</text>
<text x="170.3" y="91.8">VAUX33</text>
<text x="192.4" y="92.7">1</text>
<text x="192.4" y="94.4">2</text>
<text x="208" y="92.7">8</text>
<text x="208" y="94.4">7</text>
<text x="38.4" y="100.6">INTAB</text>
<text x="65.2" y="98">80</text>
<text x="65.2" y="96.2">79</text>
<text x="65.2" y="99.7">81</text>
<text x="65.2" y="101.5">82</text>
<text x="129.2" y="96.2">47</text>
<text x="129.2" y="99.7">45</text>
<text x="129.2" y="101.5">44</text>
<text x="129.2" y="98">46</text>
<text x="192.4" y="96.2">3</text>
<text x="192.4" y="98">4</text>
<text x="208" y="98">5</text>
<text x="208" y="96.2">6</text>
<text x="10.5" y="103">CLK</text>
<text x="38.7" y="107.6">REQB</text>
<text x="38.7" y="105.8">GNTB</text>
<text x="39.1" y="102.3">RSTB</text>
<text x="65.2" y="103.2">83</text>
<text x="65.2" y="104.9">84</text>
<text x="65.2" y="106.7">85</text>
<text x="129.2" y="103.2">43</text>
<text x="129.2" y="104.9">42</text>
<text x="129.2" y="106.7">41</text>
<text x="65.2" y="108.5">86</text>
<text x="65.2" y="110.2">87</text>
<text x="65.2" y="112">88</text>
<text x="65.2" y="113.7">89</text>
<text x="129.2" y="108.5">40</text>
<text x="129.2" y="110.2">39</text>
<text x="129.2" y="112">38</text>
<text x="129.2" y="113.7">37</text>
<text x="248.8" y="110">VDD25</text>
<text x="65.2" y="115.5">90</text>
<text x="65.2" y="117.2">91</text>
<text x="65.2" y="119">92</text>
<text x="129.2" y="117.2">35</text>
<text x="129.2" y="119">34</text>
<text x="129.2" y="115.5">36</text>
<text x="65.2" y="120.7">93</text>
<text x="65.2" y="122.5">94</text>
<text x="65.2" y="124.2">95</text>
<text x="65.2" y="126">96</text>
<text x="129.2" y="124.2">31</text>
<text x="129.2" y="122.5">32</text>
<text x="129.2" y="126">30</text>
<text x="129.2" y="120.7">33</text>
<text x="152.8" y="123.2">CBE0B</text>
<text x="38.4" y="130.4">CBE3B</text>
<text x="65.2" y="127.8">97</text>
<text x="65.2" y="129.5">98</text>
<text x="65.2" y="131.2">99</text>
<text x="129.2" y="131.2">27</text>
<text x="129.2" y="129.5">28</text>
<text x="129.2" y="127.8">29</text>
<text x="39.1" y="132.1">IDSEL</text>
<text x="64.3" y="133">100</text>
<text x="129.2" y="133">26</text>
<text x="77" y="144.1" transform="rotate(-90 77 144.1)">1</text>
<text x="78.8" y="144.1" transform="rotate(-90 78.8 144.1)">2</text>
<text x="80.6" y="144.1" transform="rotate(-90 80.6 144.1)">3</text>
<text x="82.3" y="144.1" transform="rotate(-90 82.3 144.1)">4</text>
<text x="84.1" y="144.1" transform="rotate(-90 84.1 144.1)">5</text>
<text x="85.8" y="144.1" transform="rotate(-90 85.8 144.1)">6</text>
<text x="87.6" y="144.1" transform="rotate(-90 87.6 144.1)">7</text>
<text x="89.3" y="144.1" transform="rotate(-90 89.3 144.1)">8</text>
<text x="91.1" y="144.1" transform="rotate(-90 91.1 144.1)">9</text>
<text x="92.8" y="145" transform="rotate(-90 92.8 145)">10</text>
<text x="94.6" y="145" transform="rotate(-90 94.6 145)">11</text>
<text x="96.4" y="145" transform="rotate(-90 96.4 145)">12</text>
<text x="98.1" y="145" transform="rotate(-90 98.1 145)">13</text>
<text x="99.8" y="145" transform="rotate(-90 99.8 145)">14</text>
<text x="101.6" y="145" transform="rotate(-90 101.6 145)">15</text>
<text x="103.3" y="145" transform="rotate(-90 103.3 145)">16</text>
<text x="105.1" y="145" transform="rotate(-90 105.1 145)">17</text>
<text x="106.8" y="145" transform="rotate(-90 106.8 145)">18</text>
<text x="108.6" y="145" transform="rotate(-90 108.6 145)">19</text>
<text x="110.4" y="145" transform="rotate(-90 110.4 145)">20</text>
<text x="112.1" y="145" transform="rotate(-90 112.1 145)">21</text>
<text x="113.9" y="145" transform="rotate(-90 113.9 145)">22</text>
<text x="115.6" y="145" transform="rotate(-90 115.6 145)">23</text>
<text x="117.3" y="145" transform="rotate(-90 117.3 145)">24</text>
<text x="119.1" y="145" transform="rotate(-90 119.1 145)">25</text>
<text x="180.2" y="144.4">AD[0..16]</text>
<text x="271.7" y="146.9">AD[24..31]</text>
<text x="216" y="152.3">12</text>
<text x="216" y="154.1">11</text>
<text x="216" y="155.8">10</text>
<text x="237.8" y="152.3">13</text>
<text x="237.8" y="154.1">14</text>
<text x="237.8" y="155.8">15</text>
<text x="216.9" y="157.5">9</text>
<text x="216.9" y="159.3">8</text>
<text x="216.9" y="161">7</text>
<text x="237.8" y="157.5">17</text>
<text x="237.8" y="159.3">18</text>
<text x="237.8" y="161">19</text>
<text x="269.4" y="160.9">VD33</text>
<text x="45.4" y="167.2">FRAMEB</text>
<text x="46.8" y="165.4">CBE2B</text>
<text x="144.1" y="167">PAR</text>
<text x="144.1" y="165.3">CBE1B</text>
<text x="216" y="166.3">27</text>
<text x="216.9" y="162.8">6</text>
<text x="216.9" y="164.5">5</text>
<text x="237.8" y="162.8">20</text>
<text x="237.8" y="164.5">21</text>
<text x="45.6" y="173.1">DEVSELB</text>
<text x="46.4" y="170.7">TRDYB</text>
<text x="46.8" y="168.9">IRDYB</text>
<text x="144.1" y="170.5">PERRB</text>
<text x="144.1" y="168.7">SERRB</text>
<text x="144.1" y="172.3">STOPB</text>
<text x="216" y="168.1">26</text>
<text x="216" y="169.8">23</text>
<text x="216" y="171.6">25</text>
<text x="216.9" y="173.3">4</text>
<text x="237.8" y="168.1">32</text>
<text x="237.8" y="173.3">24</text>
<text x="237.8" y="169.8">16</text>
<text x="175.6" y="179.3">AD[0..31]</text>
<text x="216" y="175">28</text>
<text x="216" y="176.8">29</text>
<text x="216.9" y="178.6">3</text>
<text x="237.8" y="175">31</text>
<text x="237.8" y="176.8">22</text>
<text x="216.9" y="180.3">2</text>
<text x="224.3" y="192.4">Title</text>
<text x="224.3" y="197.7">Size</text>
<text x="231.3" y="197.7">Document Number</text>
<text x="231.3" y="194.2">Realtek RTL8139DL MiniPCI BOARD</text>
<text x="282.1" y="197.7">Rev</text>
<text x="224.3" y="202.9">Date:</text>
<text x="226.1" y="199.4">A3</text>
<text x="231.3" y="199.4">Mini8139DL</text>
<text x="233.4" y="202.9">Friday, November 09, 2001</text>
<text x="259.4" y="202.9">Sheet</text>
<text x="268.1" y="202.9">1</text>
<text x="273.4" y="202.9">of</text>
<text x="278.6" y="202.9">4</text>
<text x="283.9" y="199.4">1.10</text>
</g>
<g font-size="1.6" fill="#004080">
<text x="202.4" y="16.5">VCC</text>
<text x="210.3" y="16.5">OUT2</text>
<text x="202.4" y="19.9">OUT1</text>
<text x="211.2" y="19.9">GND</text>
<text x="77.8" y="87.8" transform="rotate(-90 77.8 87.8)">AVDD</text>
<text x="81.3" y="87.1" transform="rotate(-90 81.3 87.1)">GND</text>
<text x="83.1" y="87.1" transform="rotate(-90 83.1 87.1)">TXD+</text>
<text x="84.8" y="86.7" transform="rotate(-90 84.8 86.7)">TXD-</text>
<text x="86.6" y="87.8" transform="rotate(-90 86.6 87.8)">AVDD</text>
<text x="88.3" y="85.7" transform="rotate(-90 88.3 85.7)">NC</text>
<text x="90" y="88.1" transform="rotate(-90 90 88.1)">RXIN+</text>
<text x="91.8" y="87.8" transform="rotate(-90 91.8 87.8)">RXIN-</text>
<text x="93.6" y="87.1" transform="rotate(-90 93.6 87.1)">GND</text>
<text x="95.3" y="88.5" transform="rotate(-90 95.3 88.5)">RTSET</text>
<text x="97.1" y="88.9" transform="rotate(-90 97.1 88.9)">LWAKE</text>
<text x="98.8" y="87.1" transform="rotate(-90 98.8 87.1)">RTT3</text>
<text x="100.6" y="87.1" transform="rotate(-90 100.6 87.1)">GND</text>
<text x="102.3" y="85" transform="rotate(-90 102.3 85)">X1</text>
<text x="104.1" y="85" transform="rotate(-90 104.1 85)">X2</text>
<text x="105.8" y="87.8" transform="rotate(-90 105.8 87.8)">AVDD</text>
<text x="107.6" y="89.5" transform="rotate(-90 107.6 89.5)">AVDD25</text>
<text x="109.3" y="87.8" transform="rotate(-90 109.3 87.8)">PMEB</text>
<text x="111.1" y="87.1" transform="rotate(-90 111.1 87.1)">GND</text>
<text x="112.9" y="88.5" transform="rotate(-90 112.9 88.5)">VCTRL</text>
<text x="114.6" y="88.5" transform="rotate(-90 114.6 88.5)">GNTB2</text>
<text x="116.3" y="88.9" transform="rotate(-90 116.3 88.9)">REQB2</text>
<text x="119.8" y="88.5" transform="rotate(-90 119.8 88.5)">VDD25</text>
<text x="69.2" y="95.3">IDSEL2</text>
<text x="69.2" y="93.6">LED2</text>
<text x="69.2" y="91.8">NC</text>
<text x="79.5" y="90.9" transform="rotate(-90 79.5 90.9)">ISOLATEB</text>
<text x="118.1" y="91.3" transform="rotate(-90 118.1 91.3)">CLKRUNB</text>
<text x="122.6" y="95.3">EESK</text>
<text x="122.7" y="93.6">EECS</text>
<text x="123.7" y="91.8">AUX</text>
<text x="195.4" y="93.6">CS</text>
<text x="195.4" y="95.3">SK</text>
<text x="202.4" y="93.6">VCC</text>
<text x="203.5" y="95.3">NC</text>
<text x="69.2" y="98.8">LED0</text>
<text x="69.2" y="97.1">LED1</text>
<text x="69.2" y="100.6">INTAB</text>
<text x="122.4" y="98.8">EEDO</text>
<text x="123.2" y="97.1">EEDI</text>
<text x="123.8" y="100.6">AD0</text>
<text x="195.4" y="97.1">DI</text>
<text x="195.4" y="98.8">DO</text>
<text x="202.4" y="98.8">GND</text>
<text x="203.5" y="97.1">NC</text>
<text x="69.2" y="102.3">RSTB</text>
<text x="69.2" y="104.1">CLK</text>
<text x="69.2" y="105.8">GNTB</text>
<text x="69.2" y="107.6">REQB</text>
<text x="123.6" y="104.1">GND</text>
<text x="123.8" y="102.3">AD1</text>
<text x="123.8" y="105.8">AD2</text>
<text x="123.8" y="107.6">AD3</text>
<text x="69.2" y="109.3">AD31</text>
<text x="69.2" y="111.1">AD30</text>
<text x="69.2" y="112.9">GND</text>
<text x="123.6" y="111.1">VDD</text>
<text x="123.8" y="112.9">AD4</text>
<text x="124.7" y="109.3">NC</text>
<text x="69.2" y="114.6">AD29</text>
<text x="69.2" y="116.3">VDD</text>
<text x="69.2" y="118.1">AD28</text>
<text x="69.2" y="119.8">AD27</text>
<text x="119.7" y="118.1">BROMOE</text>
<text x="123.6" y="119.8">VDD</text>
<text x="123.8" y="114.6">AD5</text>
<text x="123.8" y="116.3">AD6</text>
<text x="69.2" y="121.6">AD26</text>
<text x="69.2" y="123.4">AD25</text>
<text x="69.2" y="125.1">AD24</text>
<text x="121.6" y="123.4">CBE0B</text>
<text x="123.6" y="125.1">GND</text>
<text x="123.8" y="121.6">AD7</text>
<text x="69.2" y="126.9">VDD25</text>
<text x="69.2" y="128.6">VDD</text>
<text x="69.2" y="130.4">CBE3B</text>
<text x="123.1" y="130.4">AD10</text>
<text x="123.8" y="128.6">AD9</text>
<text x="123.8" y="126.9">AD8</text>
<text x="69.2" y="132.1">IDSEL</text>
<text x="69.2" y="133.9">AD23</text>
<text x="123.1" y="133.9">AD12</text>
<text x="123.1" y="132.1">AD11</text>
<text x="78" y="141.2" transform="rotate(-90 78 141.2)">AD22</text>
<text x="79.7" y="141.2" transform="rotate(-90 79.7 141.2)">GND</text>
<text x="81.5" y="141.2" transform="rotate(-90 81.5 141.2)">AD21</text>
<text x="83.2" y="141.2" transform="rotate(-90 83.2 141.2)">AD20</text>
<text x="85" y="141.2" transform="rotate(-90 85 141.2)">AD19</text>
<text x="86.7" y="141.1" transform="rotate(-90 86.7 141.1)">VDD</text>
<text x="88.5" y="141.1" transform="rotate(-90 88.5 141.1)">NC</text>
<text x="90.3" y="141.2" transform="rotate(-90 90.3 141.2)">AD18</text>
<text x="92" y="141.2" transform="rotate(-90 92 141.2)">AD17</text>
<text x="93.7" y="141.2" transform="rotate(-90 93.7 141.2)">AD16</text>
<text x="95.5" y="141.1" transform="rotate(-90 95.5 141.1)">CBE2B</text>
<text x="97.2" y="141.1" transform="rotate(-90 97.2 141.1)">FRAMEB</text>
<text x="99" y="141.1" transform="rotate(-90 99 141.1)">IRDYB</text>
<text x="100.8" y="141.1" transform="rotate(-90 100.8 141.1)">TRDYB</text>
<text x="102.5" y="141.1" transform="rotate(-90 102.5 141.1)">DEVSELB</text>
<text x="104.3" y="141.2" transform="rotate(-90 104.3 141.2)">GND</text>
<text x="106" y="141.1" transform="rotate(-90 106 141.1)">STOPB</text>
<text x="107.8" y="141.1" transform="rotate(-90 107.8 141.1)">PERRB</text>
<text x="109.5" y="141.1" transform="rotate(-90 109.5 141.1)">SERRB</text>
<text x="111.3" y="141.2" transform="rotate(-90 111.3 141.2)">PAR</text>
<text x="113" y="141.1" transform="rotate(-90 113 141.1)">CBE1B</text>
<text x="114.8" y="141.1" transform="rotate(-90 114.8 141.1)">VDD</text>
<text x="116.5" y="141.2" transform="rotate(-90 116.5 141.2)">AD15</text>
<text x="118.3" y="141.2" transform="rotate(-90 118.3 141.2)">AD14</text>
<text x="120" y="141.2" transform="rotate(-90 120 141.2)">AD13</text>
<text x="219.9" y="153.2">A0</text>
<text x="219.9" y="154.9">A1</text>
<text x="232.6" y="153.2">I/O0</text>
<text x="232.6" y="154.9">I/O1</text>
<text x="219.9" y="156.7">A2</text>
<text x="219.9" y="158.4">A3</text>
<text x="219.9" y="160.1">A4</text>
<text x="219.9" y="161.9">A5</text>
<text x="232.6" y="156.7">I/O2</text>
<text x="232.6" y="158.4">I/O3</text>
<text x="232.6" y="160.1">I/O4</text>
<text x="232.6" y="161.9">I/O5</text>
<text x="219.9" y="163.7">A6</text>
<text x="219.9" y="165.4">A7</text>
<text x="219.9" y="167.2">A8</text>
<text x="232.6" y="163.7">I/O6</text>
<text x="232.6" y="165.4">I/O7</text>
<text x="219.9" y="168.9">A9</text>
<text x="219.9" y="170.7">A10</text>
<text x="219.9" y="172.4">A11</text>
<text x="232.2" y="168.9">VCC</text>
<text x="232.4" y="170.7">VSS</text>
<text x="219.9" y="174.2">A12</text>
<text x="219.9" y="175.9">A13</text>
<text x="219.9" y="177.7">A14</text>
<text x="219.9" y="179.5">A15</text>
<text x="233.2" y="175.9">WE</text>
<text x="233.5" y="174.2">OE</text>
<text x="233.6" y="177.7">CE</text>
<text x="219.9" y="181.2">A16</text>
</g>
<g font-size="1.2">
<text x="30.4" y="1.4">A</text>
<text x="87.6" y="1.4">B</text>
<text x="144.8" y="1.4">C</text>
<text x="202.1" y="1.4">D</text>
<text x="259.3" y="1.4">E</text>
<text x=".5" y="28">4</text>
<text x="288.4" y="28">4</text>
<text x=".5" y="78.4">3</text>
<text x="288.4" y="78.4">3</text>
<text x=".5" y="128.7">2</text>
<text x="288.4" y="128.7">2</text>
<text x=".5" y="179">1</text>
<text x="288.4" y="179">1</text>
<text x="30.4" y="204.5">A</text>
<text x="87.6" y="204.5">B</text>
<text x="144.8" y="204.5">C</text>
<text x="202.1" y="204.5">D</text>
<text x="259.3" y="204.5">E</text>
</g>
</svg>
